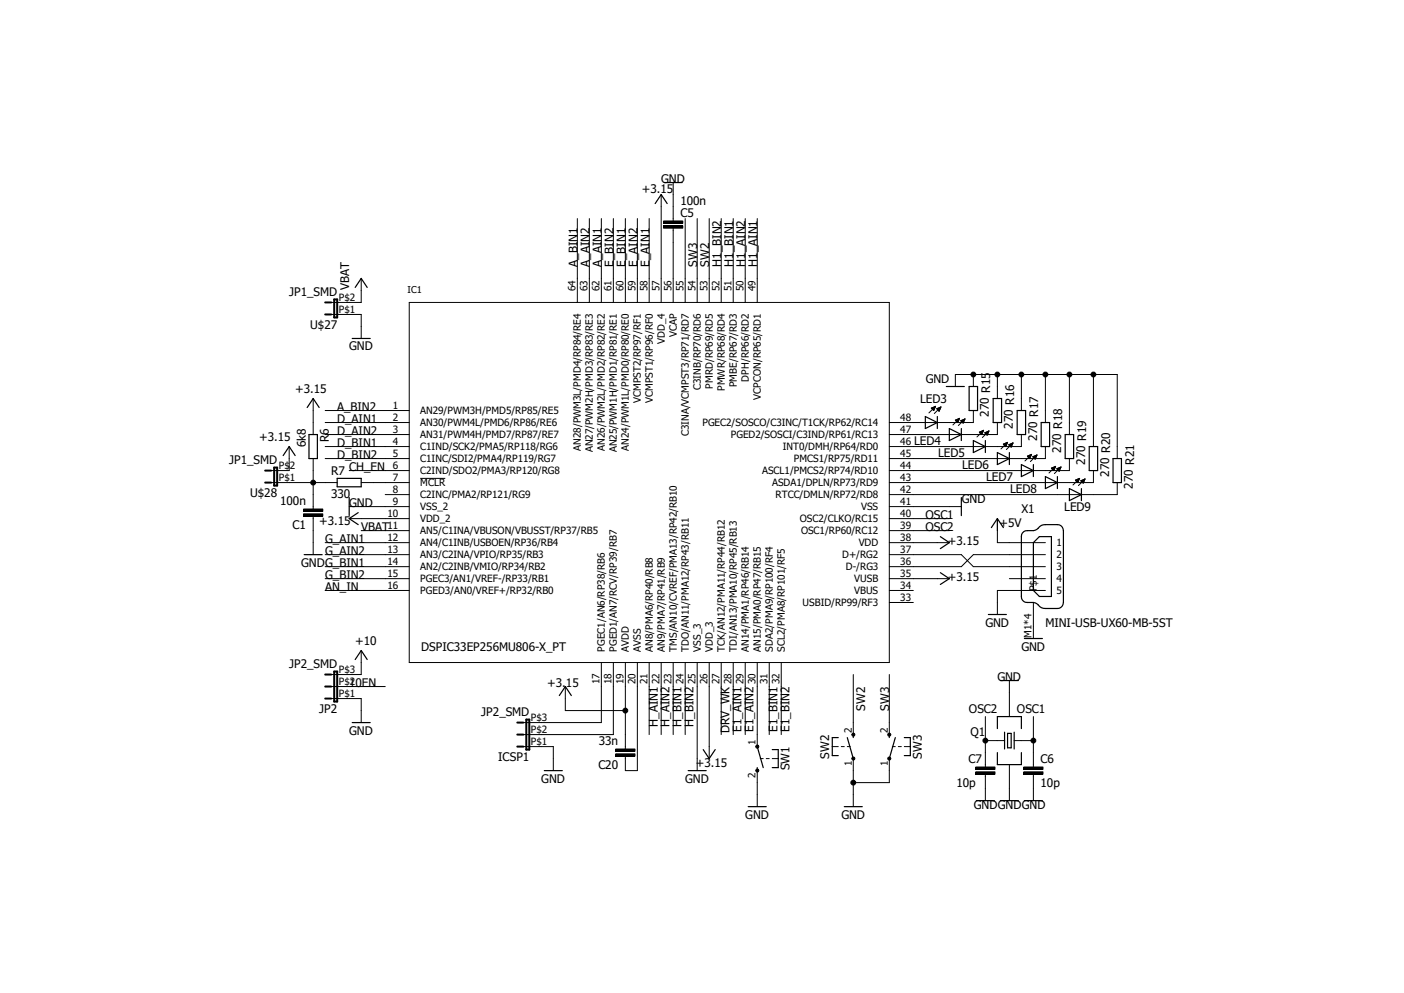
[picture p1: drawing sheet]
<svg xmlns="http://www.w3.org/2000/svg" width="297mm" height="210mm" viewBox="0 0 297 210" stroke-linecap="round" stroke-linejoin="round" font-family="sans-serif">
<path d="M47.7 36.2l201.6 137.6M249.3 36.2l-201.6 137.6" fill="none" stroke="#fff" stroke-width=".21"/>
<g fill="none" stroke="#000" stroke-width=".21">
<path d="M142.4 38.6v8.1M76.4 58.9v5.1h-6.3M122.1 46.2v17.8M124.7 46.2v17.8M127.2 46.2v17.8M129.8 46.2v17.8M132.3 46.2v17.8M134.8 46.2v17.8M137.3 46.2v17.8M139.9 41.1v22.9M140.4 47.8h4v.5h-4zM140.4 46.7h4v.5h-4z"/>
<path d="M142.4 48.3v15.7M144.9 46.2v17.8M147.5 46.2v17.8M150 46.2v17.8M152.6 46.2v17.8M155.1 46.2v17.8M157.6 46.2v17.8M160.2 46.2v17.8M70.1 66.5h6.3v5.1M86.6 64h101.5v76.1h-101.5zM205.9 79.2v2.5M211 79.2v5.1"/>
<path d="M216.1 79.2v7.6M221.1 79.2v10.2M226.2 79.2v12.7M231.3 79.2v15.2M61.2 94.4v5.1h-3.8M66.3 84.3v7.6M66.3 97v10.7M68.8 86.8h17.8M68.8 89.4h17.8M68.8 91.9h17.8M68.8 94.4h17.8M68.8 97h17.8"/>
<path d="M73.9 99.5h12.7M197 86.3h.7M197.1 86.4h.6M197.2 86.5h.5M197.2 86.2h.6M197.3 86.6h.3M197.4 86.7h.2M197.4 86.1h.4M197.7 86.1h.2M197.9 86h.1M197.9 85.9l-1.4 1.4M197.9 85.9l-.9 .4"/>
<path d="M197.9 85.9l-.4 .9-.5-.5M198.2 86.5h.7M198.2 86.4h.7M198.3 86.6h.5M198.4 86.7h.4M198.5 86.7h.3M198.5 86.3h.4M198.5 86.9h.2M198.6 87h.1M198.7 86.2h.3M198.9 86.1h.1M199.1 86.1l-1.4 1.4"/>
<path d="M199.1 86.1l-.9 .3 .5 .6M199.1 86.1l-.4 .9M202.1 88.9l.9-.4-.4 .9zM202.1 81.7v-2.5h34.2v17.8M202.1 88.9h.7M202.2 89h.6M202.2 88.8h.7M202.3 89.1h.4M202.4 89.2h.3M202.4 88.7h.5M202.5 89.2h.1M202.6 89.3h.1"/>
<path d="M202.6 88.6h.3M202.9 88.5h.1M203 88.5l-1.4 1.4M203.2 89h.8M203.3 89.1h.6M203.4 89.2h.5M203.5 88.9h.5M203.5 89.2h.3M203.6 89.3h.2M203.7 88.8h.3M203.7 89.4h.1M203.9 88.7h.2"/>
<path d="M204.1 88.6h.1M204.1 88.6l-1.4 1.4M204.1 88.6l-.9 .4M204.1 88.6l-.3 .9-.6-.5M205.9 86.8v2.6h-17.8M207.2 91.4l.9-.4-.4 .9zM207.2 91.5h.7M207.2 91.4h.7M207.3 91.6h.5M207.4 91.7h.4M207.4 91.3h.5M207.5 91.7h.3"/>
<path d="M207.6 91.8h.1M207.6 91.2h.4M207.9 91.1h.1M208 91h.1M208.1 91l-1.4 1.4M208.3 91.5l.9-.4-.4 .9zM208.4 91.6h.6M208.4 91.7h.6M208.4 91.5h.6M208.5 91.7h.5M208.6 91.8h.3M208.7 91.4h.4"/>
<path d="M208.8 92h.1M208.9 91.3h.2M209.1 91.2h.1M209.2 91.1l-1.4 1.4M211 89.4v2.5h-22.9M212.3 93.9h.7M212.3 94h.6M212.4 94.1h.5M212.4 93.9h.6M212.5 94.2h.4M212.6 94.3h.2M212.6 93.8h.4"/>
<path d="M212.7 94.4h.1M212.8 93.7h.3M213 93.6h.1M213.1 93.6l-1.3 1.4M213.1 93.6l-.8 .3M213.1 93.6l-.3 .8-.5-.5M213.4 94.1l.9-.4-.4 .9zM213.4 94.1h.7M213.4 94h.7M213.5 94.2h.5M213.7 94.3h.3M213.7 93.9h.5"/>
<path d="M213.7 94.4h.3M213.8 94.5h.2M213.9 93.9h.3M214.1 93.8h.1M214.2 93.7h.1M214.3 93.7l-1.4 1.4M216.1 91.9v2.5h-28M217.3 96.5l.9-.4-.4 .9zM217.4 96.5h.6M217.4 96.4h.7M217.5 96.6h.5M217.6 96.7h.3"/>
<path d="M217.6 96.4h.5M217.6 96.8h.3M217.7 96.9h.2M217.8 96.3h.3M218 96.2h.2M218.2 96.1l-1.4 1.4M218.5 96.6h.7M218.6 96.7h.6M218.7 96.8h.4M218.7 96.5h.5M218.7 96.9h.4M218.9 96.4h.3"/>
<path d="M218.9 97.1h.1M219 96.4h.3M219.2 96.3h.1M219.4 96.2l-1.4 1.4M219.4 96.2l-.9 .4M219.4 96.2l-.4 .9-.5-.5M221.1 94.4v2.6h-33M222.4 99h.7M222.5 99.1h.6M222.6 99.2h.5M222.6 98.9h.6M222.7 99.3h.3"/>
<path d="M222.8 99.4h.2M222.8 98.8h.4M222.8 99.4h.1M223 98.8h.2M223.2 98.7h.1M223.3 98.6l-1.4 1.4M223.3 98.6l-.9 .4M223.3 98.6l-.4 .9-.5-.5M223.6 99.2h.6M223.6 99.1h.7M223.7 99.3h.5M223.8 99.4h.4"/>
<path d="M223.8 99h.5M223.9 99.4h.2M223.9 99.6h.2M224 98.9h.4M224 99.7h.1M224.2 98.8h.2M224.5 98.8l-1.4 1.4M224.5 98.8l-.9 .3 .5 .6M224.5 98.8l-.4 .9M226.2 97v2.5h-38.1M231.3 99.5v2.6h-43.2M57.4 102.1h13.9"/>
<path d="M64.2 107.7h4.1v.5h-4.1zM64.2 108.7h4.1v.5h-4.1zM66.3 109.2v8.1M68.8 114.8h17.8M68.8 117.3h17.8M68.8 119.8h17.8M73.9 107.1h12.7M73.9 109.7h12.7M76.4 102.1h10.2M76.4 112.2h10.2M81.5 104.6h5.1M88.9 101.2h5.3"/>
<path d="M188.1 107.1h15.3M188.1 109.7h12.7M188.1 112.2h12.7M188.1 114.8h12.7M188.1 117.3h15.3l2.5 2.5h15.2M211 109.7v5.1h10.1M221.1 117.3h-15.2l-2.5 2.5h-15.3M227.5 101.6l.9-.4-.4 .9zM227.5 101.6h.7M227.6 101.5h.6M227.6 101.7h.5M227.7 101.8h.4"/>
<path d="M227.8 101.9h.3M227.8 101.4h.5M227.9 101.9h.1M228 102h.1M228 101.3h.3M228.2 101.2h.1M228.4 101.2l-1.4 1.4M228.6 101.7h.8M228.7 101.8h.6M228.8 101.9h.5M228.8 101.6h.6M228.9 101.9h.3"/>
<path d="M229 102h.2M229 101.5h.4M229.1 102.1h.1M229.2 101.4h.2M229.4 101.3h.1M229.5 101.3l-1.4 1.4M229.5 101.3l-.9 .4M229.5 101.3l-.3 .9-.6-.5M236.3 102.1v2.5h-48.2M68.8 122.4h17.8M68.8 124.9h17.8M76.4 137.6v5.1h-6.3"/>
<path d="M188.1 122.4h12.7M188.1 124.9h5.1M188.1 127.4h5.1M213.5 122.4h7.6M218.6 127.4v7.6M221.1 124.9h-10.1v5.1M70.1 147.7h6.3v5.1M70.1 145.2h11.4M110.7 157.9h6.4v5.1M119.6 145.2v5.1h12.7M127.2 140.1v12.7h-16.5M129.8 140.1v15.3h-19.1"/>
<path d="M130.3 158.4h4v.5h-4zM130.3 159.4h4v.5h-4zM132.3 140.1v18.3M134.8 140.1v22.9h-2.5v-3.1M137.3 140.1v15.3M139.9 140.1v15.3M142.4 140.1v15.3M144.9 140.1v15.3M147.5 140.1v22.9M150 140.1v20.3M152.6 140.1v15.3M155.1 140.1v15.3"/>
<path d="M157.6 140.1v15.3M160 157.6h.4v.6h-.4l-.1-.3zM160.2 140.1v17.8M162.7 140.1v15.3M165.3 140.1v15.3M176.1 157.9h1.2M178 157.9h.6M179.2 157.9h.7M180.3 155.2l.2-.2 .3 .2v.4h-.5l-.1-.2zM180.5 142.7v12.7M187.9 155.2l.2-.2 .2 .2 .2 .2-.2 .2h-.4zM188.1 142.7v12.7"/>
<path d="M188.8 157.9h.6M190 157.9h.7M191.3 157.9h1.3M208.4 156.6h4.1M208.4 151.6v10.6M213.5 143.9v7.7M214.5 156.6h4.1M218.6 151.6v10.6M160 162.7h.4v.5l-.2 .1-.2-.1-.1-.2zM160.2 163v7.6M160.8 160.4h.7M162.1 160.4h.6"/>
<path d="M163.4 160.4h1.2M180.3 160.2h.5v.5l-.3 .1-.2-.1-.1-.3zM180.5 160.4v10.2M187.9 160.2h.4l.2 .2-.2 .3-.2 .1-.2-.1zM188.1 160.4v5.1h-7.6M206.4 163.2h4.1v.5h-4.1zM206.4 162.2h4.1v.5h-4.1zM208.4 163.7v5.6M213.5 161.7v7.6M216.6 163.2h4v.5h-4zM216.6 162.2h4v.5h-4zM218.6 163.7v5.6"/>
<circle cx="205.9" cy="79.2" r=".51"/>
<circle cx="211" cy="79.2" r=".51"/>
<circle cx="216.1" cy="79.2" r=".51"/>
<circle cx="221.1" cy="79.2" r=".51"/>
<circle cx="226.2" cy="79.2" r=".51"/>
<circle cx="231.3" cy="79.2" r=".51"/>
<circle cx="66.2" cy="102.1" r=".51"/>
<circle cx="132.3" cy="150.3" r=".51"/>
<circle cx="208.4" cy="156.6" r=".51"/>
<circle cx="218.6" cy="156.6" r=".51"/>
<circle cx="180.5" cy="165.5" r=".51"/>
</g>
<g fill="none" stroke="#000" stroke-width=".25">
<path d="M140.5 38.6h3.8M138.6 43.1l1.3-2 1.2 2M74.5 71.6h3.8M75.1 60.8l1.3-1.9 1.3 1.9M59.9 96.4l1.3-2 1.2 2M65 86.2l1.3-1.9 1.2 1.9M65.4 91.9h1.7v5.1h-1.7zM195.7 88.1l2.6 1.3-2.6 1.2zM198.3 88.1v2.5M200.2 81.7h3.8M200.8 90.6l2.6 1.3-2.6 1.3zM203.4 90.6v2.6"/>
<path d="M205 81.7h1.8v5.1h-1.8zM205.9 93.2l2.5 1.2-2.5 1.3zM208.4 93.2v2.5M210.1 84.3h1.8v5.1h-1.8zM211 95.7l2.5 1.3-2.5 1.3zM213.5 95.7v2.6M215.2 86.8h1.8v5.1h-1.8zM216.1 98.3l2.5 1.2-2.5 1.3zM218.6 98.3v2.5M220.3 89.4h1.7v5h-1.7zM225.3 91.9h1.8v5.1h-1.8zM230.4 94.4h1.8v5.1h-1.8z"/>
<path d="M235.5 97h1.7v5.1h-1.7zM64.3 117.3h3.9M71.3 101.2h5.1v1.8h-5.1zM73.9 105.2v3.9M75.8 108.4l-1.9 1.3 1.9 1.3M198.9 113.5l1.9 1.3-1.9 1.2M203.4 105.2v3.9M209.7 111.6l1.3-1.9 1.3 1.9M216.3 112.7l.6-.4a3.9 3.9 0 0 0 2.4-.3l.3-.3a1.71 1.71 0 0 1 1.5-.7h2.6a1.25 1.25 0 0 1 1.3 1.2v15.2a1.27 1.27 0 0 1-1.3 1.3h-2.6a2.1 2.1 0 0 1-1.8-1 3.9 3.9 0 0 0-2.4-.3 1.21 1.21 0 0 1-.8-1.2v-12.7zM219.9 113.5h2.5v12.7h-2.5l-1.3-1.3v-10.1zM221.1 100.8l2.6 1.3-2.6 1.2zM223.7 100.8v2.5"/>
<path d="M226.2 103.3l2.6 1.3-2.6 1.3zM228.8 103.3v2.6M75.1 139.5l1.3-1.9 1.3 1.9M198.9 121.1l1.9 1.3-1.9 1.2M209.1 130h3.8M216.7 135h3.8M74.5 152.8h3.8M118.3 147.1l1.3-1.9 1.3 1.9M148.8 158.5l1.2 1.9 1.3-1.9M160.2 157.9l1.3 4.4M163.4 158.5h1.2v3.8h-1.2M177.3 156h-1.2v3.8h1.2"/>
<path d="M179.2 156l1.3 4.4M180.5 155.4v.6M188.1 155.4v.6M189.4 156l-1.3 4.4M191.3 156h1.3v3.8h-1.3M211 154.1v-2.5h5.1v2.5M211 159.2v2.5h5.1v-2.5M211.6 143.9h3.8M212.5 154.9v3.5M213.1 155.1h.8v3.1h-.8zM214.5 154.9v3.5M115.1 163h3.9"/>
<path d="M145.6 163h3.8M158.3 170.6h3.8M160.2 162.3v.7M178.6 170.6h3.8M206.5 169.3h3.9M211.6 169.3h3.8M216.7 169.3h3.8"/>
</g>
<g fill="none" stroke="#000" stroke-width=".42">
<path d="M68.8 66.5h1.3M68.8 64h1.3M70.7 63.3h.6v3.8h-.6zM56.1 99.5h1.3M58 98.9h.6v3.8h-.6zM56.1 102.1h1.3M68.8 142.7h1.3M68.8 145.2h1.3M68.8 147.7h1.3M70.7 142h.6v6.4h-.6zM109.4 152.8h1.3M109.4 155.4h1.3"/>
<path d="M109.4 157.9h1.3M111.3 152.2h.7v6.3h-.7z"/>
</g>
<g fill="#000">
<path d="M140.4 47.8h4v.5h-4z" fill-rule="evenodd"/>
<path d="M140.4 46.7h4v.5h-4z" fill-rule="evenodd"/>
<path d="M64.2 107.7h4.1v.5h-4.1z" fill-rule="evenodd"/>
<path d="M64.2 108.7h4.1v.5h-4.1z" fill-rule="evenodd"/>
<path d="M130.3 158.4h4v.5h-4z" fill-rule="evenodd"/>
<path d="M130.3 159.4h4v.5h-4z" fill-rule="evenodd"/>
<path d="M160 157.6h.4v.6h-.4l-.1-.3z" fill-rule="evenodd"/>
<path d="M180.3 155.2l.2-.2 .3 .2v.4h-.5l-.1-.2z" fill-rule="evenodd"/>
<path d="M187.9 155.2l.2-.2 .2 .2 .2 .2-.2 .2h-.4z" fill-rule="evenodd"/>
<path d="M160 162.7h.4v.5l-.2 .1-.2-.1-.1-.2z" fill-rule="evenodd"/>
<path d="M180.3 160.2h.5v.5l-.3 .1-.2-.1-.1-.3z" fill-rule="evenodd"/>
<path d="M187.9 160.2h.4l.2 .2-.2 .3-.2 .1-.2-.1z" fill-rule="evenodd"/>
<path d="M206.4 163.2h4.1v.5h-4.1z" fill-rule="evenodd"/>
<path d="M206.4 162.2h4.1v.5h-4.1z" fill-rule="evenodd"/>
<path d="M216.6 163.2h4v.5h-4z" fill-rule="evenodd"/>
<path d="M216.6 162.2h4v.5h-4z" fill-rule="evenodd"/>
<circle cx="205.9" cy="79.2" r=".51"/>
<circle cx="211" cy="79.2" r=".51"/>
<circle cx="216.1" cy="79.2" r=".51"/>
<circle cx="221.1" cy="79.2" r=".51"/>
<circle cx="226.2" cy="79.2" r=".51"/>
<circle cx="231.3" cy="79.2" r=".51"/>
<circle cx="66.2" cy="102.1" r=".51"/>
<circle cx="132.3" cy="150.3" r=".51"/>
<circle cx="208.4" cy="156.6" r=".51"/>
<circle cx="218.6" cy="156.6" r=".51"/>
<circle cx="180.5" cy="165.5" r=".51"/>
</g>
<g font-size="2.5">
<text x="135.8" y="40.8">+3.15</text>
<text x="139.9" y="38.6">GND</text>
<text x="143.9" y="43.3">100n</text>
<text x="143.9" y="45.8">C5</text>
<text x="122.1" y="56.4" transform="rotate(-90 122.1 56.4)">A_BIN1</text>
<text x="124.7" y="56.4" transform="rotate(-90 124.7 56.4)">A_AIN2</text>
<text x="127.2" y="56.4" transform="rotate(-90 127.2 56.4)">A_AIN1</text>
<text x="129.8" y="56.4" transform="rotate(-90 129.8 56.4)">E_BIN2</text>
<text x="132.3" y="56.4" transform="rotate(-90 132.3 56.4)">E_BIN1</text>
<text x="134.8" y="56.4" transform="rotate(-90 134.8 56.4)">E_AIN2</text>
<text x="137.4" y="56.4" transform="rotate(-90 137.4 56.4)">E_AIN1</text>
<text x="147.5" y="56.4" transform="rotate(-90 147.5 56.4)">SW3</text>
<text x="150" y="56.4" transform="rotate(-90 150 56.4)">SW2</text>
<text x="152.6" y="56.4" transform="rotate(-90 152.6 56.4)">H1_BIN2</text>
<text x="155.1" y="56.4" transform="rotate(-90 155.1 56.4)">H1_BIN1</text>
<text x="157.7" y="56.4" transform="rotate(-90 157.7 56.4)">H1_AIN2</text>
<text x="160.2" y="56.4" transform="rotate(-90 160.2 56.4)">H1_AIN1</text>
<text x="61.2" y="62.6">JP1_SMD</text>
<text x="73.9" y="61.4" transform="rotate(-90 73.9 61.4)">VBAT</text>
<text x="65.6" y="69.6">U$27</text>
<text x="73.9" y="74.1">GND</text>
<text x="62.4" y="83">+3.15</text>
<text x="195.8" y="81">GND</text>
<text x="71.3" y="86.8">A_BIN2</text>
<text x="71.3" y="89.4">D_AIN1</text>
<text x="194.7" y="85.3">LED3</text>
<text x="209.2" y="88.1" transform="rotate(-90 209.2 88.1)">270 R15</text>
<text x="54.8" y="93.2">+3.15</text>
<text x="64.7" y="94.6" transform="rotate(-90 64.7 94.6)">6k8</text>
<text x="69.6" y="93.6" transform="rotate(-90 69.6 93.6)">R6</text>
<text x="71.3" y="94.4">D_BIN1</text>
<text x="71.3" y="91.9">D_AIN2</text>
<text x="193.4" y="94.2">LED4</text>
<text x="214.3" y="90.6" transform="rotate(-90 214.3 90.6)">270 R16</text>
<text x="219.4" y="93.2" transform="rotate(-90 219.4 93.2)">270 R17</text>
<text x="224.5" y="95.7" transform="rotate(-90 224.5 95.7)">270 R18</text>
<text x="48.5" y="98.1">JP1_SMD</text>
<text x="70.1" y="100.5">R7</text>
<text x="71.3" y="97">D_BIN2</text>
<text x="73.9" y="99.5">CH_EN</text>
<text x="198.5" y="96.7">LED5</text>
<text x="203.5" y="99.3">LED6</text>
<text x="208.6" y="101.8">LED7</text>
<text x="229.5" y="98.3" transform="rotate(-90 229.5 98.3)">270 R19</text>
<text x="234.6" y="100.8" transform="rotate(-90 234.6 100.8)">270 R20</text>
<text x="52.9" y="105.1">U$28</text>
<text x="59.3" y="106.8">100n</text>
<text x="70.1" y="105.4">330</text>
<text x="73.9" y="107.1">GND</text>
<text x="203.5" y="106.4">GND</text>
<text x="213.7" y="104.4">LED8</text>
<text x="239.7" y="103.3" transform="rotate(-90 239.7 103.3)">270 R21</text>
<text x="61.9" y="111.8">C1</text>
<text x="67.5" y="111">+3.15</text>
<text x="76.4" y="112.2">VBAT</text>
<text x="195.8" y="109.7">OSC1</text>
<text x="195.8" y="112.2">OSC2</text>
<text x="211.4" y="111.5">+5V</text>
<text x="216.1" y="108.4">X1</text>
<text x="225.1" y="108.2">LED9</text>
<text x="63.7" y="119.8">GNDG_BIN1</text>
<text x="68.8" y="117.3">G_AIN2</text>
<text x="68.8" y="114.8">G_AIN1</text>
<text x="200.5" y="115.3">+3.15</text>
<text x="68.8" y="124.9">AN_IN</text>
<text x="68.8" y="122.4">G_BIN2</text>
<text x="200.5" y="122.9">+3.15</text>
<text x="75.1" y="136.3">+10</text>
<text x="89.1" y="137.6">DSPIC33EP256MU806-X_PT</text>
<text x="208.5" y="132.5">GND</text>
<text x="216.1" y="137.6">GND</text>
<text x="221.2" y="132.5">MINI-USB-UX60-MB-5ST</text>
<text x="61.2" y="141.3">JP2_SMD</text>
<text x="211" y="143.9">GND</text>
<text x="73.9" y="145.2">10EN</text>
<text x="115.8" y="145.2">+3.15</text>
<text x="67.5" y="150.8">JP2</text>
<text x="73.9" y="155.4">GND</text>
<text x="101.8" y="151.4">JP2_SMD</text>
<text x="139.2" y="153.7" transform="rotate(-90 139.2 153.7)">H_AIN1</text>
<text x="141.6" y="153.7" transform="rotate(-90 141.6 153.7)">H_AIN2</text>
<text x="144.2" y="153.7" transform="rotate(-90 144.2 153.7)">H_BIN1</text>
<text x="146.7" y="153.7" transform="rotate(-90 146.7 153.7)">H_BIN2</text>
<text x="154.3" y="155" transform="rotate(-90 154.3 155)">DRV_WK</text>
<text x="156.9" y="154.7" transform="rotate(-90 156.9 154.7)">E1_AIN1</text>
<text x="159.4" y="154.7" transform="rotate(-90 159.4 154.7)">E1_AIN2</text>
<text x="164.5" y="154.7" transform="rotate(-90 164.5 154.7)">E1_BIN1</text>
<text x="167" y="154.7" transform="rotate(-90 167 154.7)">E1_BIN2</text>
<text x="183.1" y="150.3" transform="rotate(-90 183.1 150.3)">SW2</text>
<text x="188.1" y="150.3" transform="rotate(-90 188.1 150.3)">SW3</text>
<text x="205" y="150.8">OSC2</text>
<text x="205.3" y="155.6">Q1</text>
<text x="215.1" y="150.8">OSC1</text>
<text x="105.4" y="161">ICSP1</text>
<text x="126.7" y="157.5">33n</text>
<text x="175.4" y="160.4" transform="rotate(-90 175.4 160.4)">SW2</text>
<text x="195" y="160.4" transform="rotate(-90 195 160.4)">SW3</text>
<text x="204.9" y="161.3">C7</text>
<text x="220.1" y="161.3">C6</text>
<text x="114.5" y="165.5">GND</text>
<text x="126.6" y="162.6">C20</text>
<text x="145" y="165.5">GND</text>
<text x="147.2" y="162.2">+3.15</text>
<text x="167" y="162.9" transform="rotate(-90 167 162.9)">SW1</text>
<text x="202.4" y="166.4">10p</text>
<text x="220.1" y="166.4">10p</text>
<text x="157.7" y="173.1">GND</text>
<text x="178" y="173.1">GND</text>
<text x="206" y="171.1">GNDGNDGND</text>
</g>
<g font-size="2.1">
<text x="71.7" y="63.6">P$2</text>
<text x="121.8" y="61.6" transform="rotate(-90 121.8 61.6)">64</text>
<text x="124.3" y="61.6" transform="rotate(-90 124.3 61.6)">63</text>
<text x="126.8" y="61.6" transform="rotate(-90 126.8 61.6)">62</text>
<text x="129.4" y="61.6" transform="rotate(-90 129.4 61.6)">61</text>
<text x="131.9" y="61.6" transform="rotate(-90 131.9 61.6)">60</text>
<text x="134.5" y="61.6" transform="rotate(-90 134.5 61.6)">59</text>
<text x="137" y="61.6" transform="rotate(-90 137 61.6)">58</text>
<text x="139.5" y="61.6" transform="rotate(-90 139.5 61.6)">57</text>
<text x="142.1" y="61.6" transform="rotate(-90 142.1 61.6)">56</text>
<text x="144.6" y="61.6" transform="rotate(-90 144.6 61.6)">55</text>
<text x="147.2" y="61.6" transform="rotate(-90 147.2 61.6)">54</text>
<text x="149.7" y="61.6" transform="rotate(-90 149.7 61.6)">53</text>
<text x="152.2" y="61.6" transform="rotate(-90 152.2 61.6)">52</text>
<text x="154.8" y="61.6" transform="rotate(-90 154.8 61.6)">51</text>
<text x="157.3" y="61.6" transform="rotate(-90 157.3 61.6)">50</text>
<text x="159.9" y="61.6" transform="rotate(-90 159.9 61.6)">49</text>
<text x="71.7" y="66.2">P$1</text>
<text x="143.2" y="71.3" transform="rotate(-90 143.2 71.3)">VCAP</text>
<text x="140.6" y="72.8" transform="rotate(-90 140.6 72.8)">VDD_4</text>
<text x="148.3" y="82.5" transform="rotate(-90 148.3 82.5)">C3INB/RP70/RD6</text>
<text x="150.8" y="82.2" transform="rotate(-90 150.8 82.2)">PMRD/RP69/RD5</text>
<text x="153.3" y="82.7" transform="rotate(-90 153.3 82.7)">PMWR/RP68/RD4</text>
<text x="155.9" y="81.9" transform="rotate(-90 155.9 81.9)">PMBE/RP67/RD3</text>
<text x="158.4" y="80.7" transform="rotate(-90 158.4 80.7)">DPH/RP66/RD2</text>
<text x="83.1" y="86.5">1</text>
<text x="83.1" y="89">2</text>
<text x="88.9" y="87.6">AN29/PWM3H/PMD5/RP85/RE5</text>
<text x="135.6" y="85.2" transform="rotate(-90 135.6 85.2)">VCMPST2/RP97/RF1</text>
<text x="138.1" y="85.2" transform="rotate(-90 138.1 85.2)">VCMPST1/RP96/RF0</text>
<text x="161" y="84.5" transform="rotate(-90 161 84.5)">VCPCON/RP65/RD1</text>
<text x="190.5" y="89">48</text>
<text x="83.1" y="91.6">3</text>
<text x="83.1" y="94.1">4</text>
<text x="88.9" y="90.1">AN30/PWM4L/PMD6/RP86/RE6</text>
<text x="88.9" y="92.7">AN31/PWM4H/PMD7/RP87/RE7</text>
<text x="88.9" y="95.2">C1IND/SCK2/PMA5/RP118/RG6</text>
<text x="122.9" y="95.3" transform="rotate(-90 122.9 95.3)">AN28/PWM3L/PMD4/RP84/RE4</text>
<text x="125.4" y="95.7" transform="rotate(-90 125.4 95.7)">AN27/PWM2H/PMD3/RP83/RE3</text>
<text x="128" y="95.3" transform="rotate(-90 128 95.3)">AN26/PWM2L/PMD2/RP82/RE2</text>
<text x="130.5" y="95.7" transform="rotate(-90 130.5 95.7)">AN25/PWM1H/PMD1/RP81/RE1</text>
<text x="133.1" y="95.3" transform="rotate(-90 133.1 95.3)">AN24/PWM1L/PMD0/RP80/RE0</text>
<text x="145.7" y="92.2" transform="rotate(-90 145.7 92.2)">C3INA/VCMPST3/RP71/RD7</text>
<text x="148.6" y="90.1">PGEC2/SOSCO/C3INC/T1CK/RP62/RC14</text>
<text x="154.6" y="92.7">PGED2/SOSCI/C3IND/RP61/RC13</text>
<text x="165.6" y="95.2">INT0/DMH/RP64/RD0</text>
<text x="190.5" y="91.6">47</text>
<text x="190.5" y="94.1">46</text>
<text x="59" y="101.7">P$1</text>
<text x="59" y="99.1">P$2</text>
<text x="83.1" y="96.6">5</text>
<text x="83.1" y="99.1">6</text>
<text x="83.1" y="101.7">7</text>
<text x="88.9" y="97.7">C1INC/SDI2/PMA4/RP119/RG7</text>
<text x="88.9" y="100.3">C2IND/SDO2/PMA3/RP120/RG8</text>
<text x="161.2" y="100.3">ASCL1/PMCS2/RP74/RD10</text>
<text x="167.9" y="97.7">PMCS1/RP75/RD11</text>
<text x="190.5" y="96.6">45</text>
<text x="190.5" y="99.1">44</text>
<text x="190.5" y="101.7">43</text>
<text x="83.1" y="104.2">8</text>
<text x="83.1" y="106.8">9</text>
<text x="88.9" y="102.8">MCLR</text>
<text x="88.9" y="105.4">C2INC/PMA2/RP121/RG9</text>
<text x="88.9" y="107.9">VSS_2</text>
<text x="163.3" y="102.8">ASDA1/DPLN/RP73/RD9</text>
<text x="164.1" y="105.4">RTCC/DMLN/RP72/RD8</text>
<text x="182.2" y="107.9">VSS</text>
<text x="190.5" y="104.2">42</text>
<text x="190.5" y="106.8">41</text>
<text x="82" y="109.3">10</text>
<text x="82" y="111.8">11</text>
<text x="88.9" y="110.4">VDD_2</text>
<text x="88.9" y="113">AN5/C1INA/VBUSON/VBUSST/RP37/RB5</text>
<text x="169.2" y="110.4">OSC2/CLKO/RC15</text>
<text x="169.5" y="113">OSC1/RP60/RC12</text>
<text x="190.5" y="109.3">40</text>
<text x="190.5" y="111.8">39</text>
<text x="82" y="114.4">12</text>
<text x="82" y="116.9">13</text>
<text x="82" y="119.5">14</text>
<text x="88.9" y="115.5">AN4/C1INB/USBOEN/RP36/RB4</text>
<text x="88.9" y="118.1">AN3/C2INA/VPIO/RP35/RB3</text>
<text x="178.2" y="118.1">D+/RG2</text>
<text x="181.7" y="115.5">VDD</text>
<text x="190.5" y="114.4">38</text>
<text x="190.5" y="116.9">37</text>
<text x="190.5" y="119.5">36</text>
<text x="223.5" y="115.5">1</text>
<text x="223.5" y="118.1">2</text>
<text x="82" y="122">15</text>
<text x="82" y="124.5">16</text>
<text x="88.9" y="120.6">AN2/C2INB/VMIO/RP34/RB2</text>
<text x="88.9" y="123.1">PGEC3/AN1/VREF-/RP33/RB1</text>
<text x="88.9" y="125.7">PGED3/AN0/VREF+/RP32/RB0</text>
<text x="178.9" y="120.6">D-/RG3</text>
<text x="180.7" y="123.1">VUSB</text>
<text x="180.7" y="125.7">VBUS</text>
<text x="190.5" y="122">35</text>
<text x="190.5" y="124.5">34</text>
<text x="219.4" y="125.1" transform="rotate(-90 219.4 125.1)">P$1</text>
<text x="223.5" y="120.6">3</text>
<text x="223.5" y="123.1">4</text>
<text x="223.5" y="125.7">5</text>
<text x="169.8" y="128.2">USBID/RP99/RF3</text>
<text x="190.5" y="127.1">33</text>
<text x="128" y="137.8" transform="rotate(-90 128 137.8)">PGEC1/AN6/RP38/RB6</text>
<text x="130.5" y="137.8" transform="rotate(-90 130.5 137.8)">PGED1/AN7/RCV/RP39/RB7</text>
<text x="133.1" y="137.8" transform="rotate(-90 133.1 137.8)">AVDD</text>
<text x="135.6" y="137.8" transform="rotate(-90 135.6 137.8)">AVSS</text>
<text x="138.1" y="137.8" transform="rotate(-90 138.1 137.8)">AN8/PMA6/RP40/RB8</text>
<text x="140.6" y="137.8" transform="rotate(-90 140.6 137.8)">AN9/PMA7/RP41/RB9</text>
<text x="143.2" y="137.8" transform="rotate(-90 143.2 137.8)">TMS/AN10/CVREF/PMA13/RP42/RB10</text>
<text x="145.7" y="137.8" transform="rotate(-90 145.7 137.8)">TDO/AN11/PMA12/RP43/RB11</text>
<text x="148.3" y="137.8" transform="rotate(-90 148.3 137.8)">VSS_3</text>
<text x="150.8" y="137.8" transform="rotate(-90 150.8 137.8)">VDD_3</text>
<text x="153.3" y="137.8" transform="rotate(-90 153.3 137.8)">TCK/AN12/PMA11/RP44/RB12</text>
<text x="155.9" y="137.8" transform="rotate(-90 155.9 137.8)">TDI/AN13/PMA10/RP45/RB13</text>
<text x="158.4" y="137.8" transform="rotate(-90 158.4 137.8)">AN14/PMA1/RP46/RB14</text>
<text x="161" y="137.8" transform="rotate(-90 161 137.8)">AN15/PMA0/RP47/RB15</text>
<text x="163.5" y="137.8" transform="rotate(-90 163.5 137.8)">SDA2/PMA9/RP100/RF4</text>
<text x="166" y="137.8" transform="rotate(-90 166 137.8)">SCL2/PMA8/RP101/RF5</text>
<text x="218.2" y="134.9" transform="rotate(-90 218.2 134.9)">M1*4</text>
<text x="71.7" y="142.3">P$3</text>
<text x="71.7" y="147.4">P$1</text>
<text x="71.7" y="144.9">P$2</text>
<text x="126.8" y="144.7" transform="rotate(-90 126.8 144.7)">17</text>
<text x="129.4" y="144.7" transform="rotate(-90 129.4 144.7)">18</text>
<text x="131.9" y="144.7" transform="rotate(-90 131.9 144.7)">19</text>
<text x="134.5" y="144.7" transform="rotate(-90 134.5 144.7)">20</text>
<text x="137" y="144.7" transform="rotate(-90 137 144.7)">21</text>
<text x="139.5" y="144.7" transform="rotate(-90 139.5 144.7)">22</text>
<text x="142.1" y="144.7" transform="rotate(-90 142.1 144.7)">23</text>
<text x="144.6" y="144.7" transform="rotate(-90 144.6 144.7)">24</text>
<text x="147.2" y="144.7" transform="rotate(-90 147.2 144.7)">25</text>
<text x="149.7" y="144.7" transform="rotate(-90 149.7 144.7)">26</text>
<text x="152.2" y="144.7" transform="rotate(-90 152.2 144.7)">27</text>
<text x="154.8" y="144.7" transform="rotate(-90 154.8 144.7)">28</text>
<text x="157.3" y="144.7" transform="rotate(-90 157.3 144.7)">29</text>
<text x="159.9" y="144.7" transform="rotate(-90 159.9 144.7)">30</text>
<text x="162.4" y="144.7" transform="rotate(-90 162.4 144.7)">31</text>
<text x="164.9" y="144.7" transform="rotate(-90 164.9 144.7)">32</text>
<text x="112.3" y="155">P$2</text>
<text x="112.3" y="152.5">P$3</text>
<text x="180.2" y="155" transform="rotate(-90 180.2 155)">2</text>
<text x="187.8" y="155" transform="rotate(-90 187.8 155)">2</text>
<text x="112.3" y="157.6">P$1</text>
<text x="159.9" y="157.6" transform="rotate(-90 159.9 157.6)">1</text>
<text x="180.2" y="161.9" transform="rotate(-90 180.2 161.9)">1</text>
<text x="187.8" y="161.9" transform="rotate(-90 187.8 161.9)">1</text>
<text x="159.9" y="164.5" transform="rotate(-90 159.9 164.5)">2</text>
</g>
<text font-size="2" x="86.2" y="62.1">IC1</text>
</svg>
